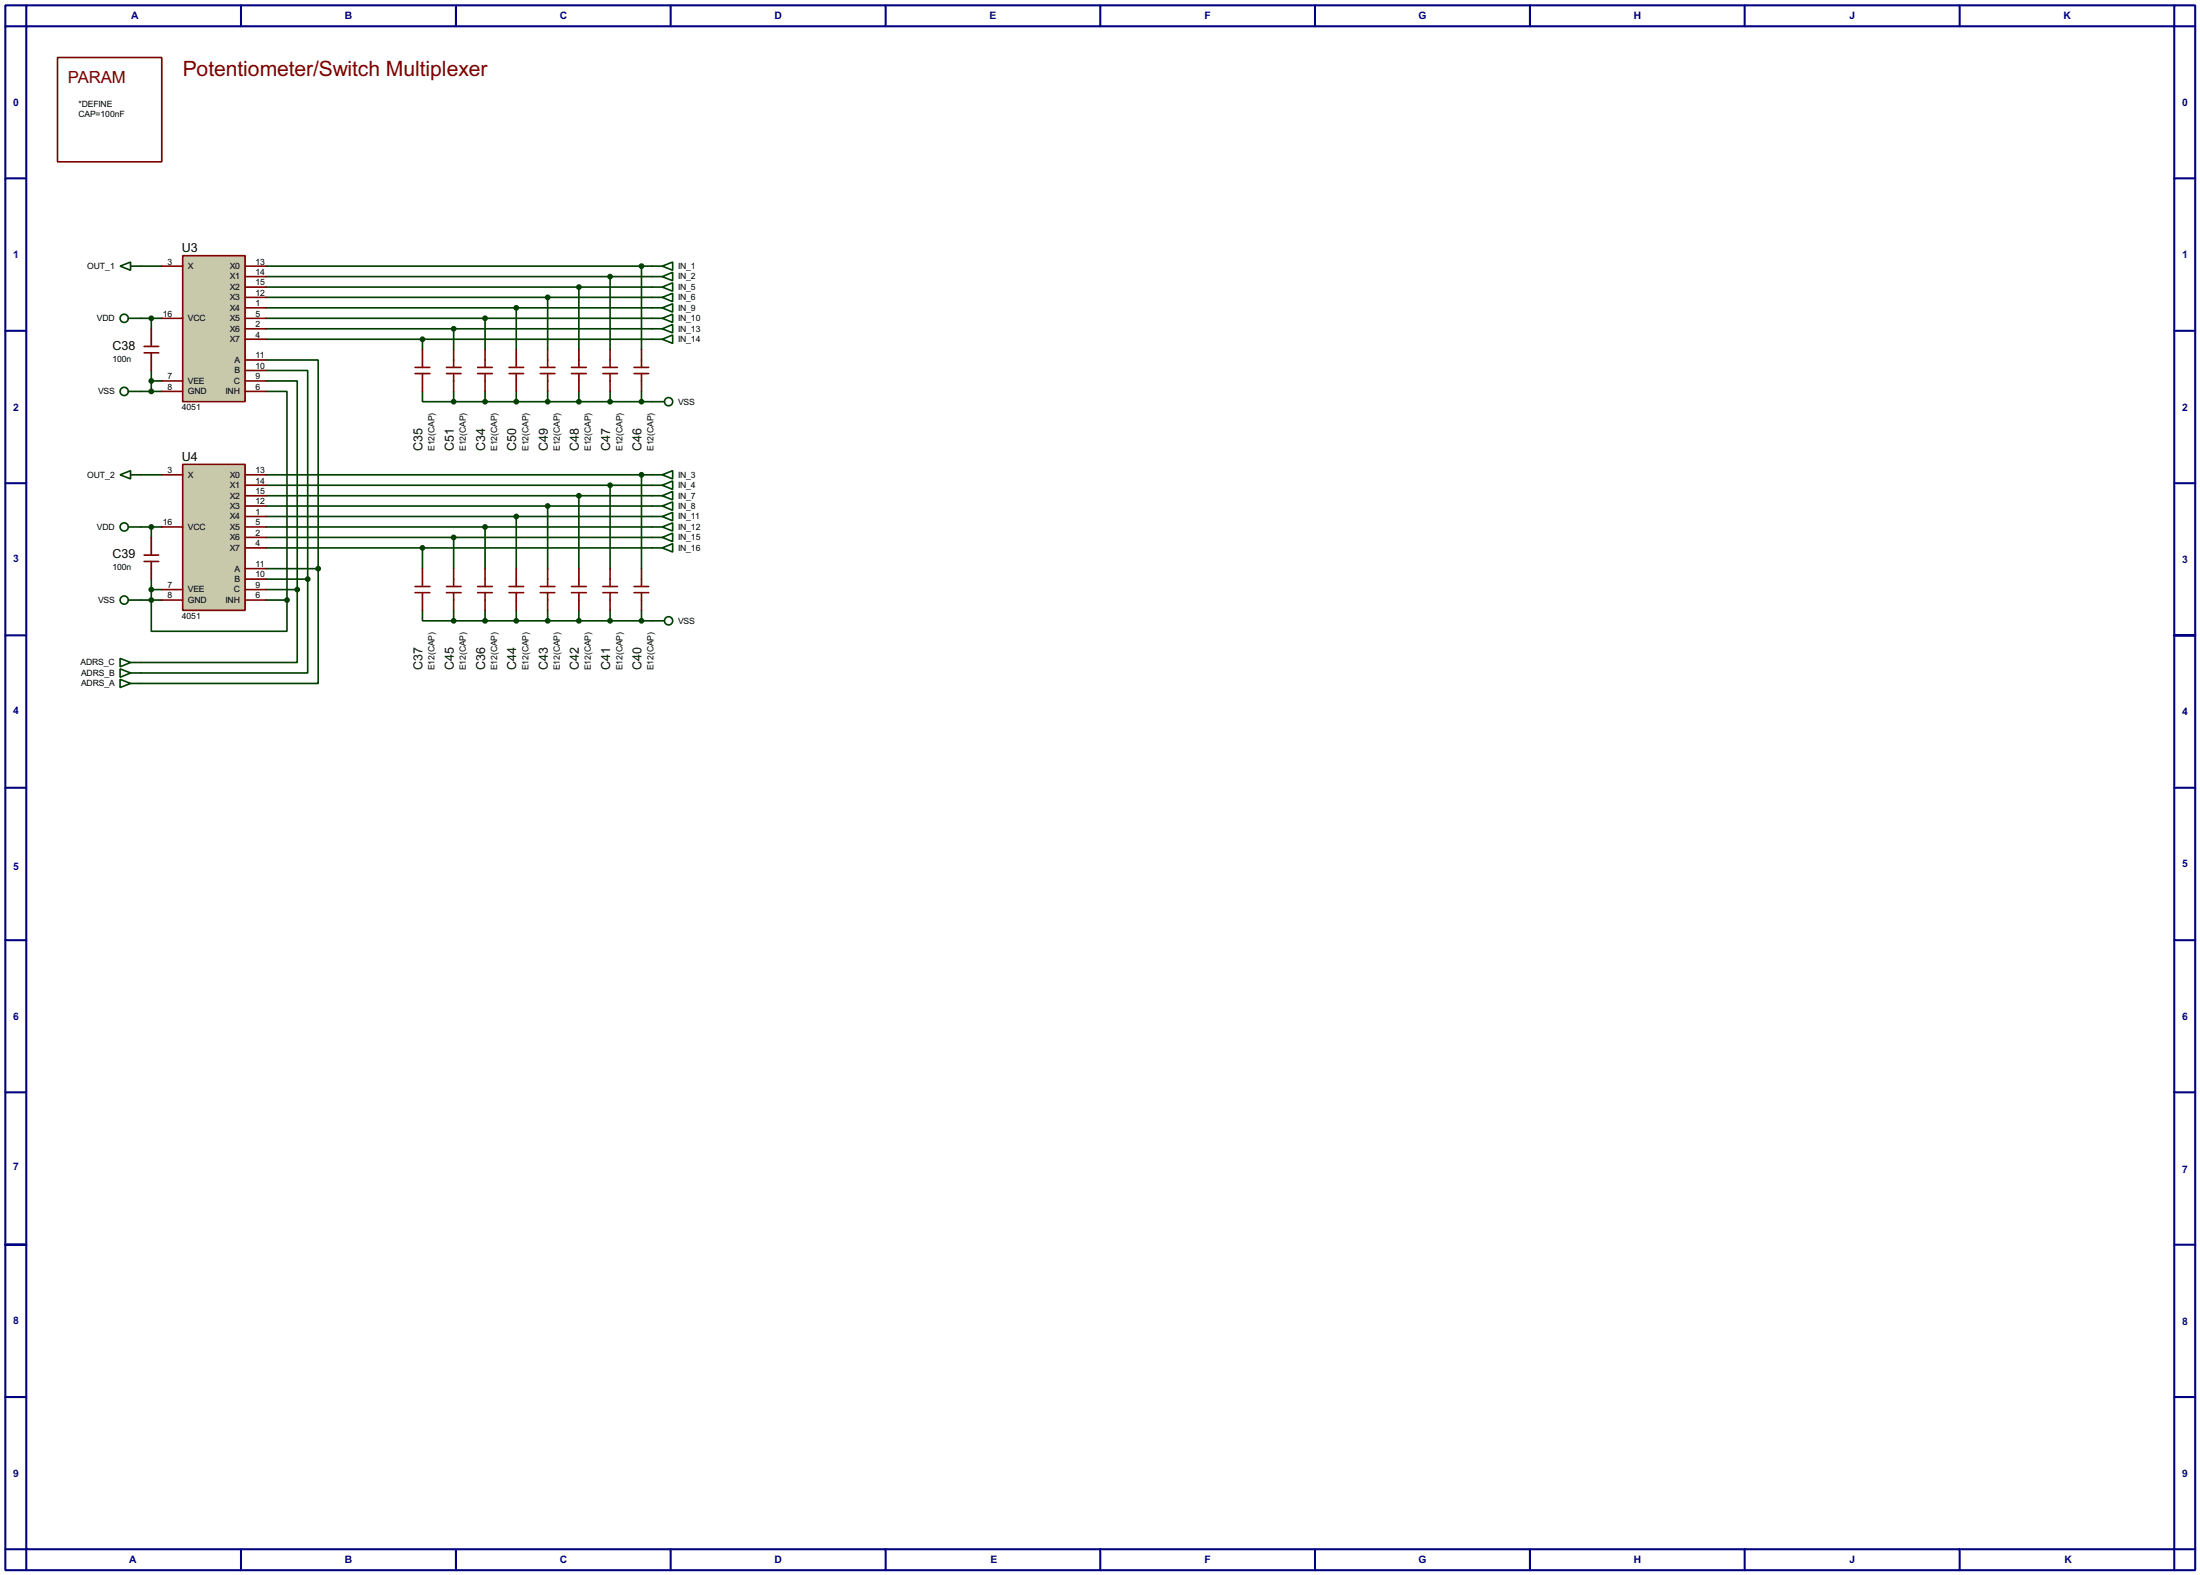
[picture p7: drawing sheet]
<svg xmlns="http://www.w3.org/2000/svg" width="536mm" height="383mm" viewBox="0 0 536 383" stroke-linecap="round" stroke-linejoin="round" font-family="sans-serif">
<g fill="none" stroke="#000080" stroke-width=".5">
<path d="M1.3 1.3h533.4v381h-533.4zM6.4 6.4h523.2v370.8h-523.2zM6.4 1.3v5.1h-5.1M58.7 1.3v5.1M111.1 1.3v5.1M163.4 1.3v5.1M215.7 1.3v5.1M268 1.3v5.1M320.3 1.3v5.1M372.7 1.3v5.1M425 1.3v5.1M477.3 1.3v5.1"/>
<path d="M529.6 1.3v5.1h5.1M1.3 43.5h5.1M529.6 43.5h5.1M1.3 80.6h5.1M529.6 80.6h5.1M1.3 117.7h5.1M529.6 117.7h5.1M1.3 154.7h5.1M529.6 154.7h5.1M1.3 191.8h5.1M529.6 191.8h5.1M1.3 228.9h5.1"/>
<path d="M529.6 228.9h5.1M1.3 266h5.1M529.6 266h5.1M1.3 303.1h5.1M529.6 303.1h5.1M1.3 340.2h5.1M529.6 340.2h5.1M1.3 377.2h5.1v5.1M58.7 377.2v5.1M111.1 377.2v5.1M163.4 377.2v5.1M215.7 377.2v5.1"/>
<path d="M268 377.2v5.1M320.3 377.2v5.1M372.7 377.2v5.1M425 377.2v5.1M477.3 377.2v5.1M534.7 377.2h-5.1v5.1"/>
</g>
<g fill="none" stroke="#004000" stroke-width=".4">
<path d="M34.3 64.8h5.1M34.3 77.5h5.1M36.9 77.5v2.6M64.8 64.8h94M64.8 77.5h94M64.8 67.4h94M64.8 69.9h94M64.8 72.4h94M64.8 75h94M118.2 77.5v7.6M125.8 75v10.1M133.4 72.4v12.7"/>
<path d="M141 69.9v15.2M148.6 67.4v17.7M156.3 64.8v20.3M34.3 95.3h5.1M36.9 90.2v5.1M36.9 92.8h2.5M64.8 95.3h5.1v50.8M64.8 92.8h7.6v50.8M64.8 90.2h10.2v50.8M64.8 87.7h12.7v50.8M64.8 80.1h94M64.8 82.6h94"/>
<path d="M102.9 95.3v2.5h7.6M102.9 82.6v2.5M110.5 80.1v5M110.5 95.3v2.5M110.5 97.8h48.3M118.2 95.3v2.5M125.8 95.3v2.5M133.4 95.3v2.5M141 95.3v2.5M148.6 95.3v2.5M156.3 95.3v2.5M34.3 115.6h5.1"/>
<path d="M64.8 115.6h94M64.8 118.2h94M148.6 118.2v20.3M156.3 115.6v22.9M34.3 128.3h5.1M36.9 128.3v2.6M64.8 128.3h94M64.8 138.5h12.7M64.8 120.7h94M64.8 123.2h94M64.8 125.8h94M64.8 130.9h94"/>
<path d="M64.8 133.4h94M77.5 138.5v27.9h-43.2M102.9 133.4v5.1M110.5 130.9v7.6M118.2 128.3v10.2M125.8 125.8v12.7M133.4 123.2v15.3M141 120.7v17.8M34.3 146.1h5.1M36.9 141v12.7h33v-7.6M36.9 143.6h2.5M64.8 146.1h5.1"/>
<path d="M64.8 143.6h7.6M64.8 141h10.2M72.4 143.6v17.7h-38.1M75 141v22.9h-40.7M102.9 148.6v2.6h7.6M110.5 151.2h48.3M110.5 148.6v2.6M118.2 148.6v2.6M125.8 148.6v2.6M133.4 148.6v2.6M141 148.6v2.6M148.6 148.6v2.6"/>
<path d="M156.3 148.6v2.6"/>
</g>
<path d="M44.5 62.3h15.2v35.5h-15.2z" fill="#c8c8aa" stroke="#800000" stroke-width=".4"/>
<g fill="none" stroke="#800000" stroke-width=".4">
<path d="M39.4 64.8h5.1M39.4 77.5h5.1M59.7 64.8h5.1M59.7 67.4h5.1M59.7 69.9h5.1M59.7 72.4h5.1M59.7 75h5.1M59.7 77.5h5.1M39.4 92.8h5.1M39.4 95.3h5.1M59.7 80.1h5.1M59.7 82.6h5.1"/>
<path d="M59.7 87.7h5.1M59.7 90.2h5.1M59.7 92.8h5.1M59.7 95.3h5.1"/>
</g>
<path d="M44.5 113.1h15.2v35.5h-15.2z" fill="#c8c8aa" stroke="#800000" stroke-width=".4"/>
<g fill="none" stroke="#800000" stroke-width=".4">
<path d="M14 14h25.4v25.4h-25.4zM35.1 85.9h3.6M35.1 84.4h3.6M36.9 80.1v4.3M36.9 85.9v4.3M101.1 91h3.6M101.1 89.5h3.6M102.9 85.1v4.4M102.9 91v4.3M108.8 91h3.5M108.8 89.5h3.5M110.5 85.1v4.4"/>
<path d="M110.5 91v4.3M116.4 91h3.5M116.4 89.5h3.5M118.2 85.1v4.4M118.2 91v4.3M124 91h3.6M124 89.5h3.6M125.8 85.1v4.4M125.8 91v4.3M131.6 91h3.6M131.6 89.5h3.6M133.4 85.1v4.4"/>
<path d="M133.4 91v4.3M139.2 91h3.6M139.2 89.5h3.6M141 85.1v4.4M141 91v4.3M146.9 91h3.5M146.9 89.5h3.5M148.6 85.1v4.4M148.6 91v4.3M154.5 91h3.5M154.5 89.5h3.5M156.3 85.1v4.4"/>
<path d="M156.3 91v4.3M39.4 115.6h5.1M59.7 115.6h5.1M59.7 118.2h5.1M35.1 136.7h3.6M35.1 135.2h3.6M36.9 130.9v4.3M36.9 136.7v4.3M39.4 128.3h5.1M59.7 120.7h5.1M59.7 123.2h5.1M59.7 125.8h5.1"/>
<path d="M59.7 128.3h5.1M59.7 130.9h5.1M59.7 133.4h5.1M59.7 138.5h5.1M102.9 138.5v4.3M110.5 138.5v4.3M118.2 138.5v4.3M125.8 138.5v4.3M133.4 138.5v4.3M141 138.5v4.3M148.6 138.5v4.3M156.3 138.5v4.3"/>
<path d="M39.4 143.6h5.1M39.4 146.1h5.1M59.7 141h5.1M59.7 143.6h5.1M59.7 146.1h5.1M101.1 144.3h3.6M101.1 142.8h3.6M102.9 144.3v4.3M108.8 144.3h3.5M108.8 142.8h3.5M110.5 144.3v4.3M116.4 144.3h3.5"/>
<path d="M116.4 142.8h3.5M118.2 144.3v4.3M124 144.3h3.6M124 142.8h3.6M125.8 144.3v4.3M131.6 144.3h3.6M131.6 142.8h3.6M133.4 144.3v4.3M139.2 144.3h3.6M139.2 142.8h3.6M141 144.3v4.3M146.9 144.3h3.5"/>
<path d="M146.9 142.8h3.5M148.6 144.3v4.3M154.5 144.3h3.5M154.5 142.8h3.5M156.3 144.3v4.3"/>
</g>
<g fill="#004000" stroke="#004000" stroke-width=".4">
<circle cx="36.8" cy="146.1" r=".5"/>
<circle cx="36.8" cy="95.3" r=".5"/>
<circle cx="36.8" cy="77.5" r=".5"/>
<circle cx="36.8" cy="92.8" r=".5"/>
<circle cx="36.8" cy="143.6" r=".5"/>
<circle cx="36.8" cy="128.3" r=".5"/>
<circle cx="69.9" cy="146.1" r=".5"/>
<circle cx="72.4" cy="143.6" r=".5"/>
<circle cx="74.9" cy="141" r=".5"/>
<circle cx="77.5" cy="138.5" r=".5"/>
<circle cx="156.2" cy="151.2" r=".5"/>
<circle cx="148.6" cy="151.2" r=".5"/>
<circle cx="141" cy="151.2" r=".5"/>
<circle cx="133.4" cy="151.2" r=".5"/>
<circle cx="125.7" cy="151.2" r=".5"/>
<circle cx="110.5" cy="151.2" r=".5"/>
<circle cx="118.1" cy="151.2" r=".5"/>
<circle cx="156.2" cy="115.6" r=".5"/>
<circle cx="148.6" cy="118.2" r=".5"/>
<circle cx="141" cy="120.7" r=".5"/>
<circle cx="133.4" cy="123.2" r=".5"/>
<circle cx="125.7" cy="125.8" r=".5"/>
<circle cx="118.1" cy="128.3" r=".5"/>
<circle cx="110.5" cy="130.9" r=".5"/>
<circle cx="102.9" cy="133.4" r=".5"/>
<circle cx="156.2" cy="97.8" r=".5"/>
<circle cx="148.6" cy="97.8" r=".5"/>
<circle cx="141" cy="97.8" r=".5"/>
<circle cx="133.4" cy="97.8" r=".5"/>
<circle cx="125.7" cy="97.8" r=".5"/>
<circle cx="110.5" cy="97.8" r=".5"/>
<circle cx="118.1" cy="97.8" r=".5"/>
<circle cx="156.2" cy="64.8" r=".5"/>
<circle cx="148.6" cy="67.4" r=".5"/>
<circle cx="141" cy="69.9" r=".5"/>
<circle cx="133.4" cy="72.4" r=".5"/>
<circle cx="125.7" cy="75" r=".5"/>
<circle cx="118.1" cy="77.5" r=".5"/>
<circle cx="110.5" cy="80.1" r=".5"/>
<circle cx="102.9" cy="82.6" r=".5"/>
</g>
<g fill="none" stroke="#004000" stroke-width=".4">
<path d="M29.3 64.8l2.5-1v2zM31.3 77.5h3M31.8 64.8h2.5M158.8 77.5h2.5M158.8 64.8h2.5M158.8 67.4h2.5M158.8 69.9h2.5M158.8 72.4h2.5M158.8 75h2.5M161.3 64.8l2.6-1v2zM161.3 67.4l2.6-1.1v2.1zM161.3 69.9l2.6-1v2z"/>
<path d="M161.3 72.4l2.6-1v2.1zM161.3 75l2.6-1v2zM161.3 77.5l2.6-1v2zM31.3 95.3h3M158.8 80.1h2.5M158.8 82.6h2.5M158.8 97.8h3.1M161.3 80.1l2.6-1.1v2.1zM161.3 82.6l2.6-1v2zM29.3 115.6l2.5-1v2zM31.8 115.6h2.5M158.8 115.6h2.5"/>
<path d="M158.8 118.2h2.5M161.3 115.6l2.6-1v2zM161.3 118.2l2.6-1.1v2.1zM31.3 128.3h3M158.8 128.3h2.5M158.8 120.7h2.5M158.8 123.2h2.5M158.8 125.8h2.5M158.8 130.9h2.5M158.8 133.4h2.5M161.3 120.7l2.6-1v2zM161.3 123.2l2.6-1v2.1z"/>
<path d="M161.3 125.8l2.6-1v2zM161.3 128.3l2.6-1v2zM161.3 130.9l2.6-1.1v2.1zM161.3 133.4l2.6-1v2zM31.3 146.1h3M158.8 151.2h3.1M29.3 160.3l2.5 1-2.5 1.1zM29.3 162.9l2.5 1-2.5 1zM29.3 165.4l2.5 1-2.5 1zM31.8 161.3h2.5M31.8 163.9h2.5M31.8 166.4h2.5"/>
<circle cx="30.2" cy="77.5" r="1"/>
<circle cx="30.2" cy="95.3" r="1"/>
<circle cx="162.8" cy="97.8" r="1"/>
<circle cx="30.2" cy="128.3" r="1"/>
<circle cx="30.2" cy="146.1" r="1"/>
<circle cx="162.8" cy="151.2" r="1"/>
</g>
<text font-size="5.8" fill="#800000" x="44.5" y="18.6">Potentiometer/Switch Multiplexer</text>
<text font-size="4.6" fill="#800000" x="16.6" y="20.2">PARAM</text>
<g font-size="3.4">
<text x="44.3" y="61.4">U3</text>
<text x="27.4" y="85.2">C38</text>
<text x="44.3" y="112.2">U4</text>
<text x="102.9" y="109.8" transform="rotate(-90 102.9 109.8)">C35</text>
<text x="110.6" y="109.8" transform="rotate(-90 110.6 109.8)">C51</text>
<text x="118.2" y="109.8" transform="rotate(-90 118.2 109.8)">C34</text>
<text x="125.8" y="109.8" transform="rotate(-90 125.8 109.8)">C50</text>
<text x="133.4" y="109.8" transform="rotate(-90 133.4 109.8)">C49</text>
<text x="141" y="109.8" transform="rotate(-90 141 109.8)">C48</text>
<text x="148.7" y="109.8" transform="rotate(-90 148.7 109.8)">C47</text>
<text x="156.3" y="109.8" transform="rotate(-90 156.3 109.8)">C46</text>
<text x="27.4" y="136">C39</text>
<text x="102.9" y="163.2" transform="rotate(-90 102.9 163.2)">C37</text>
<text x="110.6" y="163.1" transform="rotate(-90 110.6 163.1)">C45</text>
<text x="118.2" y="163.2" transform="rotate(-90 118.2 163.2)">C36</text>
<text x="125.8" y="163.2" transform="rotate(-90 125.8 163.2)">C44</text>
<text x="133.4" y="163.1" transform="rotate(-90 133.4 163.1)">C43</text>
<text x="141" y="163.2" transform="rotate(-90 141 163.2)">C42</text>
<text x="148.7" y="163.2" transform="rotate(-90 148.7 163.2)">C41</text>
<text x="156.3" y="163.1" transform="rotate(-90 156.3 163.1)">C40</text>
</g>
<g font-size="2.8" fill="#000080">
<text x="32" y="4.7">A</text>
<text x="84" y="4.7">B</text>
<text x="136.4" y="4.7">C</text>
<text x="188.7" y="4.7">D</text>
<text x="241.1" y="4.7">E</text>
<text x="293.4" y="4.7">F</text>
<text x="345.6" y="4.7">G</text>
<text x="397.9" y="4.7">H</text>
<text x="450.5" y="4.7">J</text>
<text x="502.6" y="4.7">K</text>
<text x="3.2" y="25.8">0</text>
<text x="531.5" y="25.8">0</text>
<text x="3.2" y="62.8">1</text>
<text x="531.5" y="62.8">1</text>
<text x="3.2" y="100">2</text>
<text x="531.5" y="100">2</text>
<text x="3.2" y="136.8">3</text>
<text x="531.5" y="137">3</text>
<text x="3.2" y="173.9">4</text>
<text x="531.5" y="174.1">4</text>
<text x="3.2" y="211.7">5</text>
<text x="531.5" y="211.2">5</text>
<text x="3.2" y="248.3">6</text>
<text x="531.5" y="248.3">6</text>
<text x="3.2" y="284.9">7</text>
<text x="531.5" y="285.6">7</text>
<text x="3.2" y="322.5">8</text>
<text x="531.5" y="322.7">8</text>
<text x="3.2" y="359.6">9</text>
<text x="531.5" y="359.6">9</text>
<text x="31.5" y="380.6">A</text>
<text x="84" y="380.6">B</text>
<text x="136.4" y="380.6">C</text>
<text x="188.7" y="380.6">D</text>
<text x="241.3" y="380.6">E</text>
<text x="293.4" y="380.6">F</text>
<text x="345.6" y="380.6">G</text>
<text x="397.9" y="380.6">H</text>
<text x="450.5" y="380.6">J</text>
<text x="502.9" y="380.6">K</text>
</g>
<g font-size="2.4">
<text x="19.1" y="26.1">*DEFINE</text>
<text x="19.1" y="28.6">CAP=100nF</text>
<text x="21.3" y="65.5">OUT_1</text>
<text x="40.8" y="64.4">3</text>
<text x="45.8" y="65.5">X</text>
<text x="56" y="65.5">X0</text>
<text x="62.3" y="64.4">13</text>
<text x="165.2" y="65.5">IN_1</text>
<text x="56" y="68.1">X1</text>
<text x="56" y="70.6">X2</text>
<text x="62.3" y="67">14</text>
<text x="62.3" y="69.5">15</text>
<text x="62.3" y="72">12</text>
<text x="165.2" y="68.1">IN_2</text>
<text x="165.2" y="70.6">IN_5</text>
<text x="39.7" y="77.1">16</text>
<text x="56" y="73.1">X3</text>
<text x="56" y="75.6">X4</text>
<text x="62.3" y="74.6">1</text>
<text x="62.3" y="77.1">5</text>
<text x="165.2" y="73.1">IN_6</text>
<text x="165.2" y="75.6">IN_9</text>
<text x="23.6" y="78.2">VDD</text>
<text x="45.8" y="78.2">VCC</text>
<text x="56" y="78.2">X5</text>
<text x="56" y="80.8">X6</text>
<text x="56" y="83.3">X7</text>
<text x="62.3" y="79.7">2</text>
<text x="62.3" y="82.2">4</text>
<text x="165.2" y="78.2">IN_10</text>
<text x="165.2" y="80.8">IN_13</text>
<text x="165.2" y="83.3">IN_14</text>
<text x="27.4" y="88.1">100n</text>
<text x="57.1" y="88.4">A</text>
<text x="62.3" y="87.3">11</text>
<text x="62.3" y="89.8">10</text>
<text x="23.9" y="96">VSS</text>
<text x="40.8" y="94.9">8</text>
<text x="40.8" y="92.4">7</text>
<text x="45.8" y="96">GND</text>
<text x="45.8" y="93.5">VEE</text>
<text x="55" y="96">INH</text>
<text x="57" y="93.5">C</text>
<text x="57.1" y="90.9">B</text>
<text x="62.3" y="92.4">9</text>
<text x="62.3" y="94.9">6</text>
<text x="44.3" y="99.9">4051</text>
<text x="165.2" y="98.5">VSS</text>
<text x="105.9" y="109.8" transform="rotate(-90 105.9 109.8)">E12(CAP)</text>
<text x="113.5" y="109.8" transform="rotate(-90 113.5 109.8)">E12(CAP)</text>
<text x="121.1" y="109.8" transform="rotate(-90 121.1 109.8)">E12(CAP)</text>
<text x="128.8" y="109.8" transform="rotate(-90 128.8 109.8)">E12(CAP)</text>
<text x="136.4" y="109.8" transform="rotate(-90 136.4 109.8)">E12(CAP)</text>
<text x="144" y="109.8" transform="rotate(-90 144 109.8)">E12(CAP)</text>
<text x="151.6" y="109.8" transform="rotate(-90 151.6 109.8)">E12(CAP)</text>
<text x="159.2" y="109.8" transform="rotate(-90 159.2 109.8)">E12(CAP)</text>
<text x="21.3" y="116.3">OUT_2</text>
<text x="40.8" y="115.2">3</text>
<text x="45.8" y="116.3">X</text>
<text x="56" y="116.3">X0</text>
<text x="56" y="118.9">X1</text>
<text x="62.3" y="115.2">13</text>
<text x="62.3" y="117.8">14</text>
<text x="165.2" y="116.3">IN_3</text>
<text x="165.2" y="118.9">IN_4</text>
<text x="56" y="121.4">X2</text>
<text x="56" y="123.9">X3</text>
<text x="62.3" y="120.3">15</text>
<text x="62.3" y="122.8">12</text>
<text x="62.3" y="125.4">1</text>
<text x="165.2" y="121.4">IN_7</text>
<text x="165.2" y="123.9">IN_8</text>
<text x="23.6" y="129">VDD</text>
<text x="39.7" y="127.9">16</text>
<text x="45.8" y="129">VCC</text>
<text x="56" y="126.4">X4</text>
<text x="56" y="129">X5</text>
<text x="56" y="131.6">X6</text>
<text x="62.3" y="127.9">5</text>
<text x="62.3" y="130.5">2</text>
<text x="165.2" y="126.4">IN_11</text>
<text x="165.2" y="129">IN_12</text>
<text x="165.2" y="131.6">IN_15</text>
<text x="56" y="134.1">X7</text>
<text x="62.3" y="133">4</text>
<text x="165.2" y="134.1">IN_16</text>
<text x="27.4" y="138.9">100n</text>
<text x="40.8" y="143.2">7</text>
<text x="57.1" y="139.2">A</text>
<text x="57.1" y="141.7">B</text>
<text x="62.3" y="138.1">11</text>
<text x="62.3" y="140.6">10</text>
<text x="62.3" y="143.2">9</text>
<text x="23.9" y="146.8">VSS</text>
<text x="40.8" y="145.7">8</text>
<text x="45.8" y="146.8">GND</text>
<text x="45.8" y="144.3">VEE</text>
<text x="55" y="146.8">INH</text>
<text x="57" y="144.3">C</text>
<text x="62.3" y="145.7">6</text>
<text x="44.3" y="150.7">4051</text>
<text x="165.2" y="151.9">VSS</text>
<text x="19.6" y="162">ADRS_C</text>
<text x="19.8" y="164.6">ADRS_B</text>
<text x="19.8" y="167.1">ADRS_A</text>
<text x="105.9" y="163.1" transform="rotate(-90 105.9 163.1)">E12(CAP)</text>
<text x="113.5" y="163.2" transform="rotate(-90 113.5 163.2)">E12(CAP)</text>
<text x="121.1" y="163.1" transform="rotate(-90 121.1 163.1)">E12(CAP)</text>
<text x="128.8" y="163.1" transform="rotate(-90 128.8 163.1)">E12(CAP)</text>
<text x="136.4" y="163.2" transform="rotate(-90 136.4 163.2)">E12(CAP)</text>
<text x="144" y="163.1" transform="rotate(-90 144 163.1)">E12(CAP)</text>
<text x="151.6" y="163.2" transform="rotate(-90 151.6 163.2)">E12(CAP)</text>
<text x="159.2" y="163.1" transform="rotate(-90 159.2 163.1)">E12(CAP)</text>
</g>
</svg>
